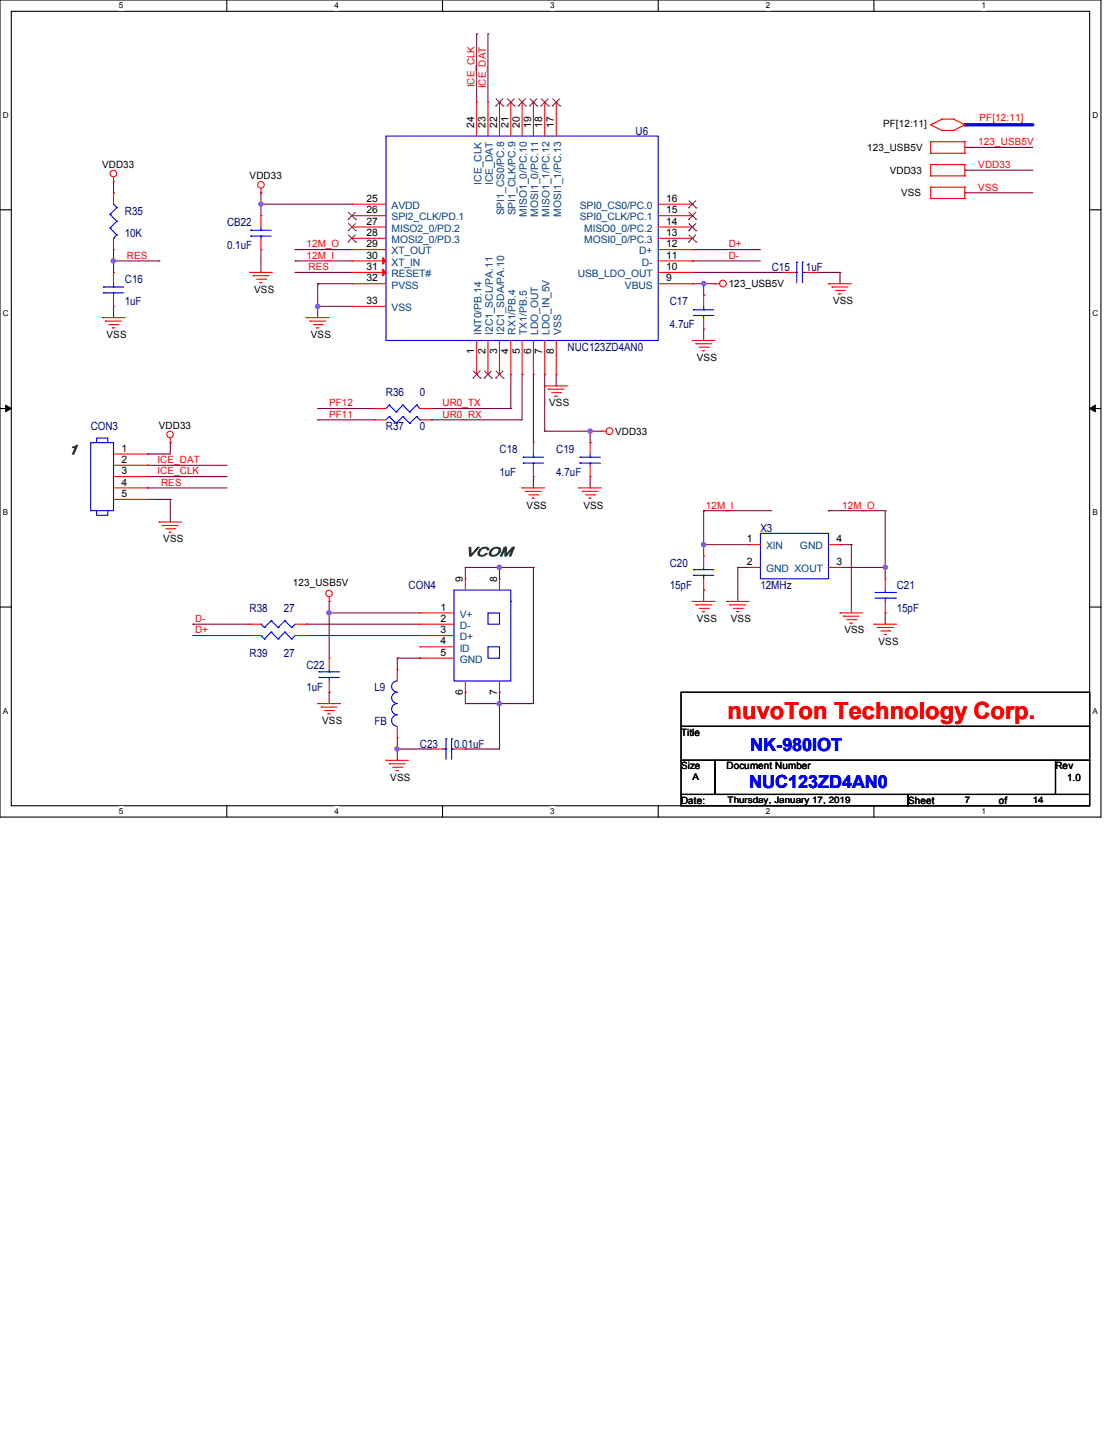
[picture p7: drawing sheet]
<svg xmlns="http://www.w3.org/2000/svg" width="216mm" height="279mm" viewBox="0 0 216 279" stroke-linecap="round" stroke-linejoin="round" font-family="sans-serif">
<path d="M0 0h214.3v159.1h-214.3zM2.2 2.2h209.9v154.7h-209.9z" fill="none" stroke="#000" stroke-width=".21"/>
<g fill="#fff">
<path d="M23.2 .2h.8v1.8h-.8z"/>
<path d="M23.2 157.1h.8v1.8h-.8z"/>
</g>
<path d="M44.2 0v2.2M44.2 156.9v2.2" fill="none" stroke="#000" stroke-width=".21"/>
<g fill="#fff">
<path d="M65.1 .2h.9v1.8h-.9z"/>
<path d="M65.1 157.1h.9v1.8h-.9z"/>
</g>
<path d="M86.1 0v2.2M86.1 156.9v2.2" fill="none" stroke="#000" stroke-width=".21"/>
<g fill="#fff">
<path d="M107.1 .2h.9v1.8h-.9z"/>
<path d="M107.1 157.1h.9v1.8h-.9z"/>
</g>
<path d="M128.1 0v2.2M128.1 156.9v2.2" fill="none" stroke="#000" stroke-width=".21"/>
<g fill="#fff">
<path d="M149.1 .2h.9v1.8h-.9z"/>
<path d="M149.1 157.1h.9v1.8h-.9z"/>
</g>
<path d="M170.1 0v2.2M170.1 156.9v2.2" fill="none" stroke="#000" stroke-width=".21"/>
<g fill="#fff">
<path d="M191.1 .2h.9v1.8h-.9z"/>
<path d="M191.1 157.1h.9v1.8h-.9z"/>
<path d="M.6 21.5h1.1v1.8h-1.1z"/>
<path d="M212.7 21.5h1.1v1.8h-1.1z"/>
<path d="M.6 60.2h1.1v1.7h-1.1z"/>
<path d="M212.7 60.2h1.1v1.7h-1.1z"/>
</g>
<path d="M0 40.9h2.2M212.1 40.9h2.2" fill="none" stroke="#000" stroke-width=".21"/>
<g fill="#fff">
<path d="M.6 98.8h1v1.8h-1z"/>
<path d="M212.7 98.8h1v1.8h-1z"/>
</g>
<path d="M0 79.5h2.2M212.1 79.5h2.2" fill="none" stroke="#000" stroke-width=".21"/>
<path d="M1.1 78.9l1.1 .6-1.1 .7zM212.1 79.5l1.1-.6v1.3z" fill="#000" stroke="#000" stroke-width=".19"/>
<g fill="#fff">
<path d="M.6 137.5h1v1.8h-1z"/>
<path d="M212.7 137.5h1v1.8h-1z"/>
</g>
<path d="M0 118.2h2.2M212.1 118.2h2.2" fill="none" stroke="#000" stroke-width=".21"/>
<g fill="none" stroke="#800040" stroke-width=".21">
<path d="M92.8 6.6h.1M92.8 6.6v13.3M95 6.6h.1M95 6.6v13.3M50.8 39.8h.1M50.8 37.5h.1M50.8 39.8h17.7M50.8 37.5v4.5M50.8 48.6h.1M50.8 48.6v4.4M57.4 50.8h.1M57.4 48.6h.1"/>
<path d="M57.4 53h.1M57.4 48.6h11.1M57.4 50.8h11.1M57.4 53h11.1M134.8 48.6h.1M134.8 50.8h.1M134.8 53h.1M134.8 55.2h.1M134.8 48.6h13.2M134.8 50.8h13.2M134.8 55.2h4.4M134.8 53h17.7"/>
<path d="M137 55.2h.1M61.8 79.5h.1M61.8 79.5h11.1M83.9 79.5h.1M83.9 79.5h15.5M99.4 79.5h.1M99.4 72.9v6.6M101.6 72.9h.1M101.6 72.9v8.8h-17.7M103.8 72.9h.1M103.8 72.9v13.3M106 72.9h.1"/>
<path d="M106 72.9v11M108.3 75.1h.1M108.3 72.9v2.2M28.7 90.6h.1M28.7 92.8h.1M28.7 88.4h.1M28.7 90.6h15.5M28.7 92.8h15.5M33.1 86.2h.1M33.1 86.2v2.2h-4.4M61.8 81.7h.1M61.8 81.7h11.1"/>
<path d="M83.9 81.7h.1M103.8 95h.1M103.8 92.8v2.2M106 83.9h.1M106 83.9h11.1M114.9 95h.1M114.9 83.9h.1M114.9 92.8v2.2M64.1 117.1h.1M64.1 119.3h.1M64.1 117.1v2.2M64.1 119.3h17.6"/>
<path d="M90.6 110.5h.1M90.6 110.5h13.2M90.6 110.5v2.2M97.2 110.5h.1M97.2 110.5v2.2M172.3 119.3h.1M172.3 119.3v2.2M37.5 123.7h.1M37.5 121.5h.1M37.5 123.7h11.1M37.5 121.5h11.1M59.6 121.5h.1"/>
<path d="M59.6 123.7h.1M59.6 123.7h22.1M59.6 121.5h22.1M90.6 134.8h.1M90.6 134.8v2.2M97.2 134.8h.1M97.2 134.8v2.2"/>
</g>
<g fill="#f0f" stroke="#f0f" stroke-width=".21">
<circle cx="50.8" cy="39.8" r=".42"/>
<circle cx="114.9" cy="83.9" r=".42"/>
<circle cx="137" cy="55.2" r=".42"/>
<circle cx="97.2" cy="110.4" r=".42"/>
</g>
<path d="M187.8 24.3h13.3" fill="none" stroke="#00f" stroke-width=".64"/>
<circle cx="187.8" cy="24.3" r=".32" fill="#00f"/>
<g fill="none" stroke="#800040" stroke-width=".21">
<path d="M22.1 37.5h.1M22.1 35.3v2.2M187.8 33.1h.1M187.8 37.5h.1M187.8 28.7h.1M187.8 33.1h13.3M187.8 37.5h13.3M187.8 28.7h13.3M22.1 50.8h.1M22.1 53h.1M22.1 48.6v4.4M22.1 59.6v2.2"/>
<path d="M22.1 50.8h8.8M30.9 50.8h.1M61.8 55.2h.1M61.8 59.6h.1M61.8 55.2h6.7M61.8 59.6h6.7M61.8 55.2v6.6M137 57.4h.1M137 55.2v2.2M159.1 53h.1M159.1 53h4.4M163.5 53h.1"/>
<path d="M163.5 53v2.2M22.1 61.8h.1M137 66.3h.1M137 64.1v2.2M28.7 95h.1M28.7 97.2h.1M28.7 95h15.5M28.7 97.2h4.4M33.1 97.2h.1M33.1 97.2v4.4M114.9 86.2h.1M114.9 83.9v2.3"/>
<path d="M137 99.4h.1M137 99.4h13.2M137 99.4v8.9M161.3 99.4h.1M161.3 99.4h11M172.3 99.4h.1M172.3 99.4v13.3M64.1 119.3h.1M64.1 119.3v8.8M103.8 110.5h.1M103.8 110.5v26.5h-13.2M137 114.9h.1"/>
<path d="M137 106h.1M137 106h8.8M137 114.9v2.2M143.6 110.5h.1M143.6 110.5h2.2M143.6 110.5v6.6M163.5 110.5h.1M163.5 106h.1M163.5 110.5h8.8M163.5 106h2.2M165.7 106h.1M165.7 106v13.3"/>
<path d="M172.3 110.5h.1M64.1 134.8h.1M64.1 134.8v2.2M77.3 128.1h.1M77.3 128.1v2.3M77.3 128.1h4.4M81.7 128.1h.1M90.6 137h.1M97.2 137h.1M97.2 137v8.8h-6.6M77.3 145.8h.1M77.3 148h.1"/>
<path d="M77.3 143.6v4.4M77.3 145.8h6.6M90.6 145.8h.1"/>
</g>
<g fill="#f0f" stroke="#f0f" stroke-width=".21">
<circle cx="22.1" cy="50.8" r=".42"/>
<circle cx="172.3" cy="110.4" r=".42"/>
<circle cx="137" cy="106" r=".42"/>
<circle cx="61.8" cy="59.6" r=".42"/>
<circle cx="64.1" cy="119.3" r=".42"/>
<circle cx="77.3" cy="145.8" r=".42"/>
<circle cx="97.2" cy="137" r=".42"/>
<circle cx="50.8" cy="39.8" r=".42"/>
<circle cx="114.9" cy="83.9" r=".42"/>
<circle cx="137" cy="55.2" r=".42"/>
<circle cx="97.2" cy="110.4" r=".42"/>
</g>
<g fill="none" stroke="#f00" stroke-width=".21">
<path d="M92.8 19.9h.1M92.8 19.9v6.6M95 19.9h.1M95 19.9v6.6M97.2 19.9h.1M97.2 19.9v6.6M99.4 19.9h.1M99.4 19.9v6.6M101.6 19.9h.1M101.6 19.9v6.6M103.8 19.9h.1M103.8 19.9v6.6"/>
<path d="M106 19.9h.1M106 19.9v6.6M108.3 19.9h.1M108.3 19.9v6.6M22.1 35.3h.1M22.1 37.5h.1M22.1 34.5v.8M22.1 37.5v2.3M50.8 37.5h.1M50.8 36.7v.8M68.5 39.8h.1M68.5 39.8h6.6"/>
<path d="M128.1 39.8h6.7M134.8 39.8h.1M181.2 24.3h.1M181.2 34.2h.1M181.2 32h.1M181.2 38.7h.1M181.2 36.4h.1M181.2 29.8h.1M181.2 27.6h.1M181.2 24.3l2.2 1.1M181.2 32h6.6M181.2 34.2h6.6"/>
<path d="M181.2 27.6v2.2M181.2 32v2.2M181.2 36.4v2.3M181.2 36.4h6.6M181.2 38.7h6.6M181.2 27.6h6.6M181.2 29.8h6.6M183.4 23.2h.1M183.4 25.4h.1M183.4 23.2l-2.2 1.1M183.4 23.2h2.2M183.4 25.4h2.2"/>
<path d="M185.6 23.2h.1M185.6 25.4h.1M185.6 23.2l2.2 1.1M187.8 24.3h.1M187.8 32h.1M187.8 34.2h.1M187.8 36.4h.1M187.8 38.7h.1M187.8 27.6h.1M187.8 29.8h.1M187.8 24.3l-2.2 1.1M187.8 27.6v2.2"/>
<path d="M187.8 32v2.2M187.8 36.4v2.3M22.1 48.6h.1M22.1 59.6h.1M22.1 53h.1M22.1 46.4v2.2M22.1 53v2.2M22.1 57.4v2.2M48.6 53h.1M48.6 53h4.4M49.3 53.7h.1M49.3 53.7h3.1"/>
<path d="M50 54.4h1.7M50.6 55h.1M50.6 55h.5M50.8 48.6h.1M50.8 42h.1M50.8 42v2.2M50.8 46.4v2.2M51.7 54.4h.1M68.5 42h.1M68.5 44.2h.1M68.5 46.4h.1M68.5 53h.1"/>
<path d="M68.5 50.8h.1M68.5 48.6h.1M68.5 55.2h.1M68.5 59.6h.1M68.5 55.2h6.6M68.5 53h6.6M68.5 50.8h6.6M68.5 48.6h6.6M68.5 46.4h6.6M68.5 44.2h6.6M68.5 42h6.6M68.5 59.6h6.6"/>
<path d="M128.1 55.2h6.7M128.1 53h6.7M128.1 50.8h6.7M128.1 48.6h6.7M128.1 46.4h6.7M128.1 44.2h6.7M128.1 42h6.7M134.8 55.2h.1M134.8 53h.1M134.8 50.8h.1M134.8 48.6h.1M134.8 46.4h.1"/>
<path d="M134.8 44.2h.1M134.8 42h.1M137 57.4h.1M137 57.4v2.2M139.2 55.2h.1M139.2 55.2h.9M152.5 53h.1M152.5 53h2.2M156.9 53h2.2M159.1 53h.1M161.3 55.2h.1M161.3 55.2h4.4"/>
<path d="M162 55.9h.1M162 55.9h3.1M162.6 56.6h1.8M163.3 57.2h.1M163.3 57.2h.4M164.4 56.6h.1M19.9 61.8h.1M19.9 61.8h4.4M20.5 62.5h.1M20.5 62.5h3.1M21.2 63.2h1.8M21.9 63.8h.1"/>
<path d="M21.9 63.8h.4M23 63.2h.1M59.6 61.8h.1M59.6 61.8h4.5M60.3 62.5h.1M60.3 62.5h3.1M61 63.2h1.7M61.6 63.8h.1M61.6 63.8h.5M62.7 63.2h.1M72.9 79.5h.1M72.9 79.5h2.2"/>
<path d="M81.7 79.5h2.2M83.9 79.5h.1M92.8 72.9h.1M92.8 66.3v6.6M95 72.9h.1M95 66.3v6.6M97.2 72.9h.1M97.2 66.3v6.6M99.4 72.9h.1M99.4 66.3v6.6M101.6 72.9h.1M101.6 66.3v6.6"/>
<path d="M103.8 72.9h.1M103.8 66.3v6.6M106 75.1h.1M106 72.9h.1M106 75.1h4.5M106 66.3v6.6M106.7 75.8h.1M106.7 75.8h3.1M107.4 76.5h1.7M108 77.1h.1M108 77.1h.5M108.3 72.9h.1"/>
<path d="M108.3 66.3v6.6M109.1 76.5h.1M134.8 66.3h.1M134.8 66.3h4.4M135.5 66.9h.1M135.5 66.9h3.1M136.1 67.6h1.8M136.8 68.3h.1M136.8 68.3h.4M137 64.1h.1M137 61.8v2.3M137.9 67.6h.1"/>
<path d="M22.1 95h6.6M22.1 88.4h6.6M22.1 90.6h6.6M22.1 92.8h6.6M22.1 97.2h6.6M28.7 88.4h.1M28.7 90.6h.1M28.7 92.8h.1M28.7 95h.1M28.7 97.2h.1M33.1 86.2h.1M33.1 85.3v.9"/>
<path d="M72.9 81.7h.1M72.9 81.7h2.2M81.7 81.7h2.2M83.9 81.7h.1M101.6 95h.1M101.6 95h4.4M102.3 95.7h.1M102.3 95.7h3.1M103 96.4h1.7M103.6 97h.1M103.6 97h.5M103.8 92.8h.1"/>
<path d="M103.8 86.2h.1M103.8 86.2v2.2M103.8 90.6v2.2M104.7 96.4h.1M112.7 95h.1M112.7 95h4.4M113.4 95.7h.1M113.4 95.7h3.1M114 96.4h1.8M114.7 97h.1M114.7 97h.4M114.9 92.8h.1"/>
<path d="M114.9 86.2h.1M114.9 86.2v2.2M114.9 90.6v2.2M115.8 96.4h.1M117.1 83.9h.1M117.1 83.9h.9M30.9 101.6h.1M30.9 101.6h4.4M31.6 102.3h.1M31.6 102.3h3.1M32.3 103h1.7M32.9 103.6h.1"/>
<path d="M32.9 103.6h.5M34 103h.1M64.1 117.1h.1M64.1 116.2v.9M81.7 119.3h.1M81.7 119.3h6.7M90.6 112.7h.1M90.6 112.7v2.2M97.2 112.7h.1M97.2 112.7v2.2M134.8 117.1h.1M134.8 117.1h4.4"/>
<path d="M135.5 117.8h.1M135.5 117.8h3.1M136.1 118.4h1.8M136.8 119.1h.1M136.8 119.1h.4M137 108.3h.1M137 114.9h.1M137 108.3v2.2M137 112.7v2.2M137.9 118.4h.1M141.4 117.1h.1M141.4 117.1h4.4"/>
<path d="M142.1 117.8h.1M142.1 117.8h3.1M142.7 118.4h1.8M143.4 119.1h.1M143.4 119.1h.4M144.5 118.4h.1M145.8 106h.1M145.8 110.5h.1M145.8 106h2.2M145.8 110.5h2.2M161.3 106h2.2M161.3 110.5h2.2"/>
<path d="M163.5 119.3h.1M163.5 106h.1M163.5 110.5h.1M163.5 119.3h4.4M164.2 120h.1M164.2 120h3.1M172.3 112.7h.1M172.3 119.3h.1M172.3 112.7v2.2M172.3 117.1v2.2M48.6 123.7h.1M48.6 121.5h.1"/>
<path d="M48.6 121.5h2.2M48.6 123.7h2.2M57.4 121.5h2.2M57.4 123.7h2.2M59.6 123.7h.1M59.6 121.5h.1M61.8 137h.1M61.8 137h4.5M62.5 137.7h.1M62.5 137.7h3.1M63.2 138.3h1.7M63.8 139h.1"/>
<path d="M63.8 139h.5M64.1 128.1h.1M64.1 134.8h.1M64.1 128.1v2.3M64.1 132.6v2.2M64.9 138.3h.1M77.3 130.4h.1M77.3 130.4v2.2M81.7 121.5h.1M81.7 123.7h.1M81.7 125.9h.1M81.7 128.1h.1"/>
<path d="M81.7 121.5h6.7M81.7 123.7h6.7M81.7 125.9h6.7M81.7 128.1h6.7M90.6 134.8h.1M90.6 132.6v2.2M97.2 134.8h.1M97.2 132.6v2.2M164.8 120.6h1.8M165.5 121.3h.1M165.5 121.3h.4M166.6 120.6h.1"/>
<path d="M170.1 121.5h.1M170.1 121.5h4.5M170.8 122.2h.1M170.8 122.2h3.1M171.5 122.9h1.7M172.1 123.5h.1M172.1 123.5h.5M173.2 122.9h.1M75.1 148h.1M75.1 148h4.4M75.8 148.7h.1M75.8 148.7h3.1"/>
<path d="M76.5 149.4h1.7M77.1 150h.1M77.1 150h.5M77.3 143.6h.1M77.3 141.4v2.2M78.2 149.4h.1M83.9 145.8h.1M83.9 145.8h2.3M88.4 145.8h2.2M90.6 145.8h.1"/>
<circle cx="22.1" cy="33.8" r=".64"/>
<circle cx="50.8" cy="36" r=".64"/>
<circle cx="140.7" cy="55.2" r=".66"/>
<circle cx="33.1" cy="84.6" r=".64"/>
<circle cx="118.6" cy="83.9" r=".66"/>
<circle cx="64.1" cy="115.5" r=".64"/>
</g>
<path d="M132.6 134.8h79.5v6.6h-79.5zM132.6 141.4h79.5v6.6h-79.5zM132.6 148h6.6v6.7h-6.6zM132.6 154.7h44.2v2.2h-44.2zM139.2 148h66.3v6.7h-66.3zM176.8 154.7h35.3v2.2h-35.3zM205.5 148h6.6v6.7h-6.6z" fill="none" stroke="#000" stroke-width=".21"/>
<g fill="none" stroke="#00f" stroke-width=".21">
<path d="M22.1 39.8l.6 .6M75.1 26.5h53v39.8h-53zM20.1 55.9h.1M20.1 57h.1M20.1 55.9h4M20.1 57h4M21.4 41.7h.1M21.4 44.4h.1M21.4 41.7l1.3 1.4M21.4 44.4l1.3 1.3M22.1 46.4h.1M22.1 57h.1"/>
<path d="M22.1 55.9h.1M22.1 55.2v.7M22.1 57v.4M22.7 40.4h.1M22.7 43.1h.1M22.7 45.7h.1M22.7 40.4l-1.3 1.3M22.7 43.1l-1.3 1.3M22.7 45.7l-.6 .7M48.8 44.8h.1M48.8 46h.1M48.8 44.8h4"/>
<path d="M48.8 46h4M50.8 46h.1M50.8 44.8h.1M50.8 44.2v.6M50.8 46v.4M137 59.6v.7M154.7 53h.4M155.1 53h.1M155.1 51.1h.1M155.1 51.1v3.9M156.2 51.1h.1M156.2 53h.1"/>
<path d="M156.2 53h.7M156.2 51.1v3.9M75.8 78.9h.1M75.8 78.9l-.7 .6M75.8 78.9l1.3 1.3M78.4 78.9h.1M78.4 78.9l-1.3 1.3M78.4 78.9l1.4 1.3M81.1 78.9h.1M81.1 78.9l-1.3 1.3M81.1 78.9l.6 .6M81.7 79.5h.1"/>
<path d="M135 60.3h.1M135 61.4h.1M135 60.3h4M135 61.4h4M137 61.4h.1M137 60.3h.1M137 61.4v.4M17.7 86.2h4.4v13.2h-4.4zM18.8 86.2v-.9h2.2v.9M18.8 99.4v.9h2.2v-.9M75.8 81.1h.1M75.8 81.1l-.7 .6"/>
<path d="M75.8 81.1l1.3 1.3M77.1 80.2h.1M77.1 82.4h.1M78.4 81.1h.1M78.4 81.1l-1.3 1.3M78.4 81.1l1.4 1.3M79.8 80.2h.1M79.8 82.4h.1M81.1 81.1h.1M81.1 81.1l-1.3 1.3M81.1 81.1l.6 .6M81.7 81.7h.1"/>
<path d="M101.9 89h.1M101.9 90.2h.1M101.9 89h3.9M101.9 90.2h3.9M103.8 90.2h.1M103.8 89h.1M103.8 88.4v.6M103.8 90.2v.4M112.9 89h.1M112.9 90.2h.1M112.9 89h4M112.9 90.2h4"/>
<path d="M114.9 90.2h.1M114.9 89h.1M114.9 88.4v.6M114.9 90.2v.4M88.4 114.9h11v17.7h-11zM95 119.3h2.2v2.2h-2.2zM99.4 117.1h.1M135 112h.1M135 110.9h.1M135 112h4M135 110.9h4M137 110.9h.1"/>
<path d="M137 112h.1M137 110.5v.4M137 112v.7M148 103.8h13.3v8.9h-13.3zM170.3 116.5h4M170.3 115.4h4M172.3 115.4h.1M172.3 116.5h.1M172.3 114.9v.5M172.3 116.5v.6M174.3 116.5h.1M174.3 115.4h.1"/>
<path d="M50.8 123.7h.1M50.8 121.5h.1M50.8 123.7l.7 .7M50.8 121.5l.7 .7M51.5 124.4h.1M51.5 122.2h.1M52.8 123.1h.1M52.8 120.9h.1M52.8 123.1l1.3 1.3M52.8 123.1l-1.3 1.3M52.8 120.9l1.3 1.3M52.8 120.9l-1.3 1.3"/>
<path d="M54.1 124.4h.1M54.1 122.2h.1M55.5 123.1h.1M55.5 120.9h.1M55.5 123.1l1.3 1.3M55.5 123.1l-1.4 1.3M55.5 120.9l1.3 1.3M55.5 120.9l-1.4 1.3M56.8 124.4h.1M56.8 122.2h.1M57.4 123.7l-.6 .7M57.4 121.5l-.6 .7"/>
<path d="M62.1 131.9h.1M62.1 130.8h.1M62.1 131.9h4M62.1 130.8h4M64.1 130.8h.1M64.1 131.9h.1M64.1 130.4v.4M64.1 131.9v.7M77.3 139.2a1.1 1.1 0 0 0-1.1 1.1 1.1 1.1 0 0 0 1.1 1.1M77.3 137a1.08 1.08 0 0 0-1.1 1.1 1.08 1.08 0 0 0 1.1 1M77.3 132.6a1.1 1.1 0 0 0-1.1 1.1 1.1 1.1 0 0 0 1.1 1.1 1.08 1.08 0 0 0-1.1 1.1 1.08 1.08 0 0 0 1.1 1M95 125.9h2.2v2.2h-2.2z"/>
<path d="M86.2 145.8h.6M86.8 143.8h.1M86.8 145.8h.1M86.8 143.8v4M87.9 145.8h.1M87.9 143.8h.1M87.9 145.8h.5M87.9 143.8v4"/>
</g>
<g fill="none" stroke="#804000" stroke-width=".19">
<path d="M96.6 19.2l1.4 1.4M97.9 19.2l-1.4 1.4M98.8 19.2l1.4 1.4M100.1 19.2l-1.4 1.4M101 19.2l1.4 1.4M102.3 19.2l-1.4 1.4M103.2 19.2l1.4 1.4M104.5 19.2l-1.4 1.4M105.4 19.2l1.4 1.4M106.7 19.2l-1.4 1.4M107.6 19.2l1.4 1.4M109 19.2l-1.4 1.4"/>
<path d="M96.5 20.6h.1M98 20.6h.1M98.7 20.6h.1M100.2 20.6h.1M100.9 20.6h.1M102.4 20.6h.1M103.1 20.6h.1M104.6 20.6h.1M105.3 20.6h.1M106.8 20.6h.1M107.6 20.6h.1M109 20.6h.1"/>
<path d="M134.1 39.1l1.4 1.4M135.5 39.1l-1.4 1.4M67.8 42.7h.1M67.8 44.9h.1M67.8 47.1h.1M67.8 41.3l1.4 1.4M67.8 43.5l1.4 1.4M67.8 45.7l1.4 1.4M69.2 41.3l-1.4 1.4M69.2 43.5l-1.4 1.4M69.2 45.7l-1.4 1.4M69.2 42.7h.1"/>
<path d="M69.2 44.9h.1M69.2 47.1h.1M134.1 47.1h.1M134.1 44.9h.1M134.1 42.7h.1M134.1 40.5h.1M134.1 45.7l1.4 1.4M134.1 43.5l1.4 1.4M134.1 41.3l1.4 1.4M135.5 45.7l-1.4 1.4M135.5 43.5l-1.4 1.4M135.5 41.3l-1.4 1.4"/>
<path d="M135.5 47.1h.1M135.5 44.9h.1M135.5 42.7h.1M135.5 40.5h.1M92.1 73.6h.1M92.1 72.2l1.4 1.4M93.5 72.2l-1.4 1.4M93.5 73.6h.1M94.3 73.6h.1M94.3 72.2l1.4 1.4M95.7 72.2l-1.4 1.4M95.7 73.6h.1"/>
<path d="M96.5 73.6h.1M96.6 72.2l1.4 1.4M97.9 72.2l-1.4 1.4M98 73.6h.1"/>
</g>
<g fill="#f00" stroke="#f00" stroke-width=".21">
<path d="M74.5 52.4l.6 .6-.6 .7z"/>
<path d="M74.5 50.2l.6 .6-.6 .6z"/>
</g>
<text font-size="4.6" fill="#f00" x="141.6" y="140">nuvoTon Technology Corp.</text>
<g font-size="3.5" fill="#00f">
<text x="146" y="146.2">NK-980IOT</text>
<text x="145.8" y="153.5">NUC123ZD4AN0</text>
</g>
<g font-size="2.6" fill="#008000">
<text x="13.2" y="88.4">1</text>
<text x="90.6" y="108.3">VCOM</text>
</g>
<g font-size="2.2" fill="#000080">
<text x="123.7" y="26.3">U6</text>
<text x="24.3" y="41.8">R35</text>
<text x="24.3" y="46.2">10K</text>
<text x="44.2" y="44">CB22</text>
<text x="44.2" y="48.4">0.1uF</text>
<text x="150.2" y="52.8">C15</text>
<text x="156.9" y="52.8">1uF</text>
<text x="24.3" y="55.1">C16</text>
<text x="24.3" y="59.5">1uF</text>
<text x="130.4" y="59.5">C17</text>
<text x="130.4" y="63.9">4.7uF</text>
<text x="110.5" y="68.3">NUC123ZD4AN0</text>
<text x="75.1" y="77.2">R36</text>
<text x="81.7" y="77.2">0</text>
<text x="17.7" y="83.8">CON3</text>
<text x="75.1" y="83.8">R37</text>
<text x="81.7" y="83.8">0</text>
<text x="97.2" y="88.2">C18</text>
<text x="108.3" y="88.2">C19</text>
<text x="97.2" y="92.6">1uF</text>
<text x="108.3" y="92.6">4.7uF</text>
<text x="148" y="103.7">X3</text>
<text x="130.4" y="110.3">C20</text>
<text x="48.6" y="119.1">R38</text>
<text x="55.2" y="119.1">27</text>
<text x="79.5" y="114.7">CON4</text>
<text x="130.4" y="114.7">15pF</text>
<text x="148" y="114.7">12MHz</text>
<text x="174.6" y="114.7">C21</text>
<text x="174.6" y="119.1">15pF</text>
<text x="48.6" y="128">R39</text>
<text x="55.2" y="128">27</text>
<text x="59.6" y="130.2">C22</text>
<text x="59.6" y="134.6">1uF</text>
<text x="72.9" y="134.6">L9</text>
<text x="72.9" y="141.2">FB</text>
<text x="81.7" y="145.7">C23</text>
<text x="88.4" y="145.7">0.01uF</text>
</g>
<g font-size="2">
<text x="92.3" y="24.9" transform="rotate(-90 92.3 24.9)">24</text>
<text x="94.5" y="24.9" transform="rotate(-90 94.5 24.9)">23</text>
<text x="96.8" y="24.9" transform="rotate(-90 96.8 24.9)">22</text>
<text x="99" y="24.9" transform="rotate(-90 99 24.9)">21</text>
<text x="101.2" y="24.9" transform="rotate(-90 101.2 24.9)">20</text>
<text x="103.4" y="24.9" transform="rotate(-90 103.4 24.9)">19</text>
<text x="105.6" y="24.9" transform="rotate(-90 105.6 24.9)">18</text>
<text x="107.8" y="24.9" transform="rotate(-90 107.8 24.9)">17</text>
<text x="71.4" y="41.5">26</text>
<text x="71.4" y="39.3">25</text>
<text x="129.7" y="41.5">15</text>
<text x="129.7" y="39.3">16</text>
<text x="71.4" y="43.7">27</text>
<text x="71.4" y="45.9">28</text>
<text x="129.7" y="45.9">13</text>
<text x="129.7" y="43.7">14</text>
<text x="71.4" y="52.6">31</text>
<text x="71.4" y="50.3">30</text>
<text x="71.4" y="48.1">29</text>
<text x="129.7" y="52.6">10</text>
<text x="129.7" y="50.3">11</text>
<text x="129.7" y="48.1">12</text>
<text x="71.4" y="54.8">32</text>
<text x="71.4" y="59.2">33</text>
<text x="129.7" y="54.8">9</text>
<text x="92.3" y="69" transform="rotate(-90 92.3 69)">1</text>
<text x="94.5" y="69" transform="rotate(-90 94.5 69)">2</text>
<text x="96.8" y="69" transform="rotate(-90 96.8 69)">3</text>
<text x="99" y="69" transform="rotate(-90 99 69)">4</text>
<text x="101.2" y="69" transform="rotate(-90 101.2 69)">5</text>
<text x="103.4" y="69" transform="rotate(-90 103.4 69)">6</text>
<text x="105.6" y="69" transform="rotate(-90 105.6 69)">7</text>
<text x="107.8" y="69" transform="rotate(-90 107.8 69)">8</text>
<text x="23.7" y="87.9">1</text>
<text x="23.7" y="90.1">2</text>
<text x="23.7" y="92.3">3</text>
<text x="23.7" y="94.5">4</text>
<text x="23.7" y="96.8">5</text>
<text x="145.4" y="105.6">1</text>
<text x="162.9" y="105.6">4</text>
<text x="90.1" y="113.3" transform="rotate(-90 90.1 113.3)">9</text>
<text x="96.8" y="113.3" transform="rotate(-90 96.8 113.3)">8</text>
<text x="145.4" y="110">2</text>
<text x="162.9" y="110">3</text>
<text x="85.7" y="118.9">1</text>
<text x="85.7" y="121.1">2</text>
<text x="85.7" y="123.3">3</text>
<text x="85.7" y="125.5">4</text>
<text x="85.7" y="127.7">5</text>
<text x="90.1" y="135.3" transform="rotate(-90 90.1 135.3)">6</text>
<text x="96.8" y="135.3" transform="rotate(-90 96.8 135.3)">7</text>
</g>
<g font-size="2" fill="#004080">
<text x="93.7" y="35.9" transform="rotate(-90 93.7 35.9)">ICE_CLK</text>
<text x="76.2" y="40.7">AVDD</text>
<text x="95.9" y="36.1" transform="rotate(-90 95.9 36.1)">ICE_DAT</text>
<text x="98.2" y="42" transform="rotate(-90 98.2 42)">SPI1_CS0/PC.8</text>
<text x="100.4" y="42" transform="rotate(-90 100.4 42)">SPI1_CLK/PC.9</text>
<text x="112.9" y="40.7">SPI0_CS0/PC.0</text>
<text x="76.2" y="42.9">SPI2_CLK/PD.1</text>
<text x="76.2" y="45.1">MISO2_0/PD.2</text>
<text x="76.2" y="47.3">MOSI2_0/PD.3</text>
<text x="102.6" y="42.2" transform="rotate(-90 102.6 42.2)">MISO1_0/PC.10</text>
<text x="104.8" y="42.2" transform="rotate(-90 104.8 42.2)">MOSI1_0/PC.11</text>
<text x="107" y="42.2" transform="rotate(-90 107 42.2)">MISO1_1/PC.12</text>
<text x="109.2" y="42.2" transform="rotate(-90 109.2 42.2)">MOSI1_1/PC.13</text>
<text x="112.9" y="42.9">SPI0_CLK/PC.1</text>
<text x="113.7" y="47.3">MOSI0_0/PC.3</text>
<text x="113.7" y="45.1">MISO0_0/PC.2</text>
<text x="76.2" y="54">RESET#</text>
<text x="76.2" y="51.7">XT_IN</text>
<text x="76.2" y="49.5">XT_OUT</text>
<text x="112.5" y="54">USB_LDO_OUT</text>
<text x="124.5" y="49.5">D+</text>
<text x="124.9" y="51.7">D-</text>
<text x="76.2" y="56.2">PVSS</text>
<text x="121.7" y="56.2">VBUS</text>
<text x="76.2" y="60.6">VSS</text>
<text x="93.7" y="65.2" transform="rotate(-90 93.7 65.2)">INT0/PB.14</text>
<text x="95.9" y="65.2" transform="rotate(-90 95.9 65.2)">I2C1_SCL/PA.11</text>
<text x="98.2" y="65.2" transform="rotate(-90 98.2 65.2)">I2C1_SDA/PA.10</text>
<text x="100.4" y="65.2" transform="rotate(-90 100.4 65.2)">RX1/PB.4</text>
<text x="102.6" y="65.2" transform="rotate(-90 102.6 65.2)">TX1/PB.5</text>
<text x="104.8" y="65.2" transform="rotate(-90 104.8 65.2)">LDO_OUT</text>
<text x="107" y="65.2" transform="rotate(-90 107 65.2)">LDO_IN_5V</text>
<text x="109.2" y="65.2" transform="rotate(-90 109.2 65.2)">VSS</text>
<text x="149.1" y="107">XIN</text>
<text x="155.7" y="107">GND</text>
<text x="149.1" y="111.4">GND XOUT</text>
<text x="89.5" y="120.3">V+</text>
<text x="89.5" y="122.5">D-</text>
<text x="89.5" y="124.7">D+</text>
<text x="89.5" y="126.9">ID</text>
<text x="89.5" y="129.1">GND</text>
</g>
<g font-size="1.9" fill="#f00">
<text x="92.4" y="17" transform="rotate(-90 92.4 17)">ICE_CLK</text>
<text x="94.6" y="17.2" transform="rotate(-90 94.6 17.2)">ICE_DAT</text>
<text x="190.7" y="23.6">PF[12:11]</text>
<text x="190.5" y="28.3">123_USB5V</text>
<text x="190.5" y="32.7">VDD33</text>
<text x="190.5" y="37.1">VSS</text>
<text x="24.7" y="50.4">RES</text>
<text x="59.6" y="50.4">12M_I</text>
<text x="59.6" y="48.2">12M_O</text>
<text x="60.1" y="52.6">RES</text>
<text x="141.9" y="48.2">D+</text>
<text x="141.9" y="50.4">D-</text>
<text x="64.1" y="79.1">PF12</text>
<text x="64.1" y="81.3">PF11</text>
<text x="86.1" y="81.3">UR0_RX</text>
<text x="86.1" y="79.1">UR0_TX</text>
<text x="30.7" y="90.2">ICE_DAT</text>
<text x="30.7" y="92.4">ICE_CLK</text>
<text x="31.4" y="94.6">RES</text>
<text x="137.4" y="99">12M_I</text>
<text x="164" y="99">12M_O</text>
<text x="38" y="123.3">D+</text>
<text x="38" y="121.1">D-</text>
</g>
<g font-size="1.9">
<text x="168.8" y="29.4">123_USB5V</text>
<text x="171.9" y="24.8">PF[12:11]</text>
<text x="19.9" y="32.7">VDD33</text>
<text x="48.6" y="34.9">VDD33</text>
<text x="173.2" y="33.8">VDD33</text>
<text x="175.4" y="38.2">VSS</text>
<text x="49.5" y="57">VSS</text>
<text x="141.9" y="55.9">123_USB5V</text>
<text x="162.2" y="59.2">VSS</text>
<text x="20.7" y="65.9">VSS</text>
<text x="60.5" y="65.9">VSS</text>
<text x="135.7" y="70.3">VSS</text>
<text x="30.9" y="83.5">VDD33</text>
<text x="106.9" y="79.1">VSS</text>
<text x="119.8" y="84.6">VDD33</text>
<text x="102.5" y="99">VSS</text>
<text x="113.6" y="99">VSS</text>
<text x="31.8" y="105.6">VSS</text>
<text x="57" y="114">123_USB5V</text>
<text x="135.7" y="121.1">VSS</text>
<text x="142.3" y="121.1">VSS</text>
<text x="164.4" y="123.3">VSS</text>
<text x="171" y="125.5">VSS</text>
<text x="62.7" y="141">VSS</text>
<text x="132.6" y="143.2">Title</text>
<text x="132.6" y="149.8">Size</text>
<text x="141.4" y="149.8">Document Number</text>
<text x="205.5" y="149.8">Rev</text>
<text x="76" y="152">VSS</text>
<text x="207.7" y="152">1.0</text>
<text x="132.6" y="156.5">Date:</text>
<text x="176.8" y="156.5">Sheet</text>
<text x="194.4" y="156.5">of</text>
</g>
<g font-size="1.7">
<text x="134.8" y="151.8">A</text>
<text x="141.6" y="156.3">Thursday, January 17, 2019</text>
<text x="187.8" y="156.3">7</text>
<text x="201.1" y="156.3">14</text>
</g>
<g font-size="1.6">
<text x="23.2" y="1.7">5</text>
<text x="65.1" y="1.7">4</text>
<text x="107.1" y="1.7">3</text>
<text x="149.1" y="1.7">2</text>
<text x="191.1" y="1.7">1</text>
<text x=".6" y="22.9">D</text>
<text x="212.7" y="22.9">D</text>
<text x=".6" y="61.6">C</text>
<text x="212.7" y="61.6">C</text>
<text x=".6" y="100.3">B</text>
<text x="212.7" y="100.3">B</text>
<text x=".6" y="138.9">A</text>
<text x="212.7" y="138.9">A</text>
<text x="23.2" y="158.5">5</text>
<text x="65.1" y="158.5">4</text>
<text x="107.1" y="158.5">3</text>
<text x="149.1" y="158.5">2</text>
<text x="191.1" y="158.5">1</text>
</g>
</svg>
